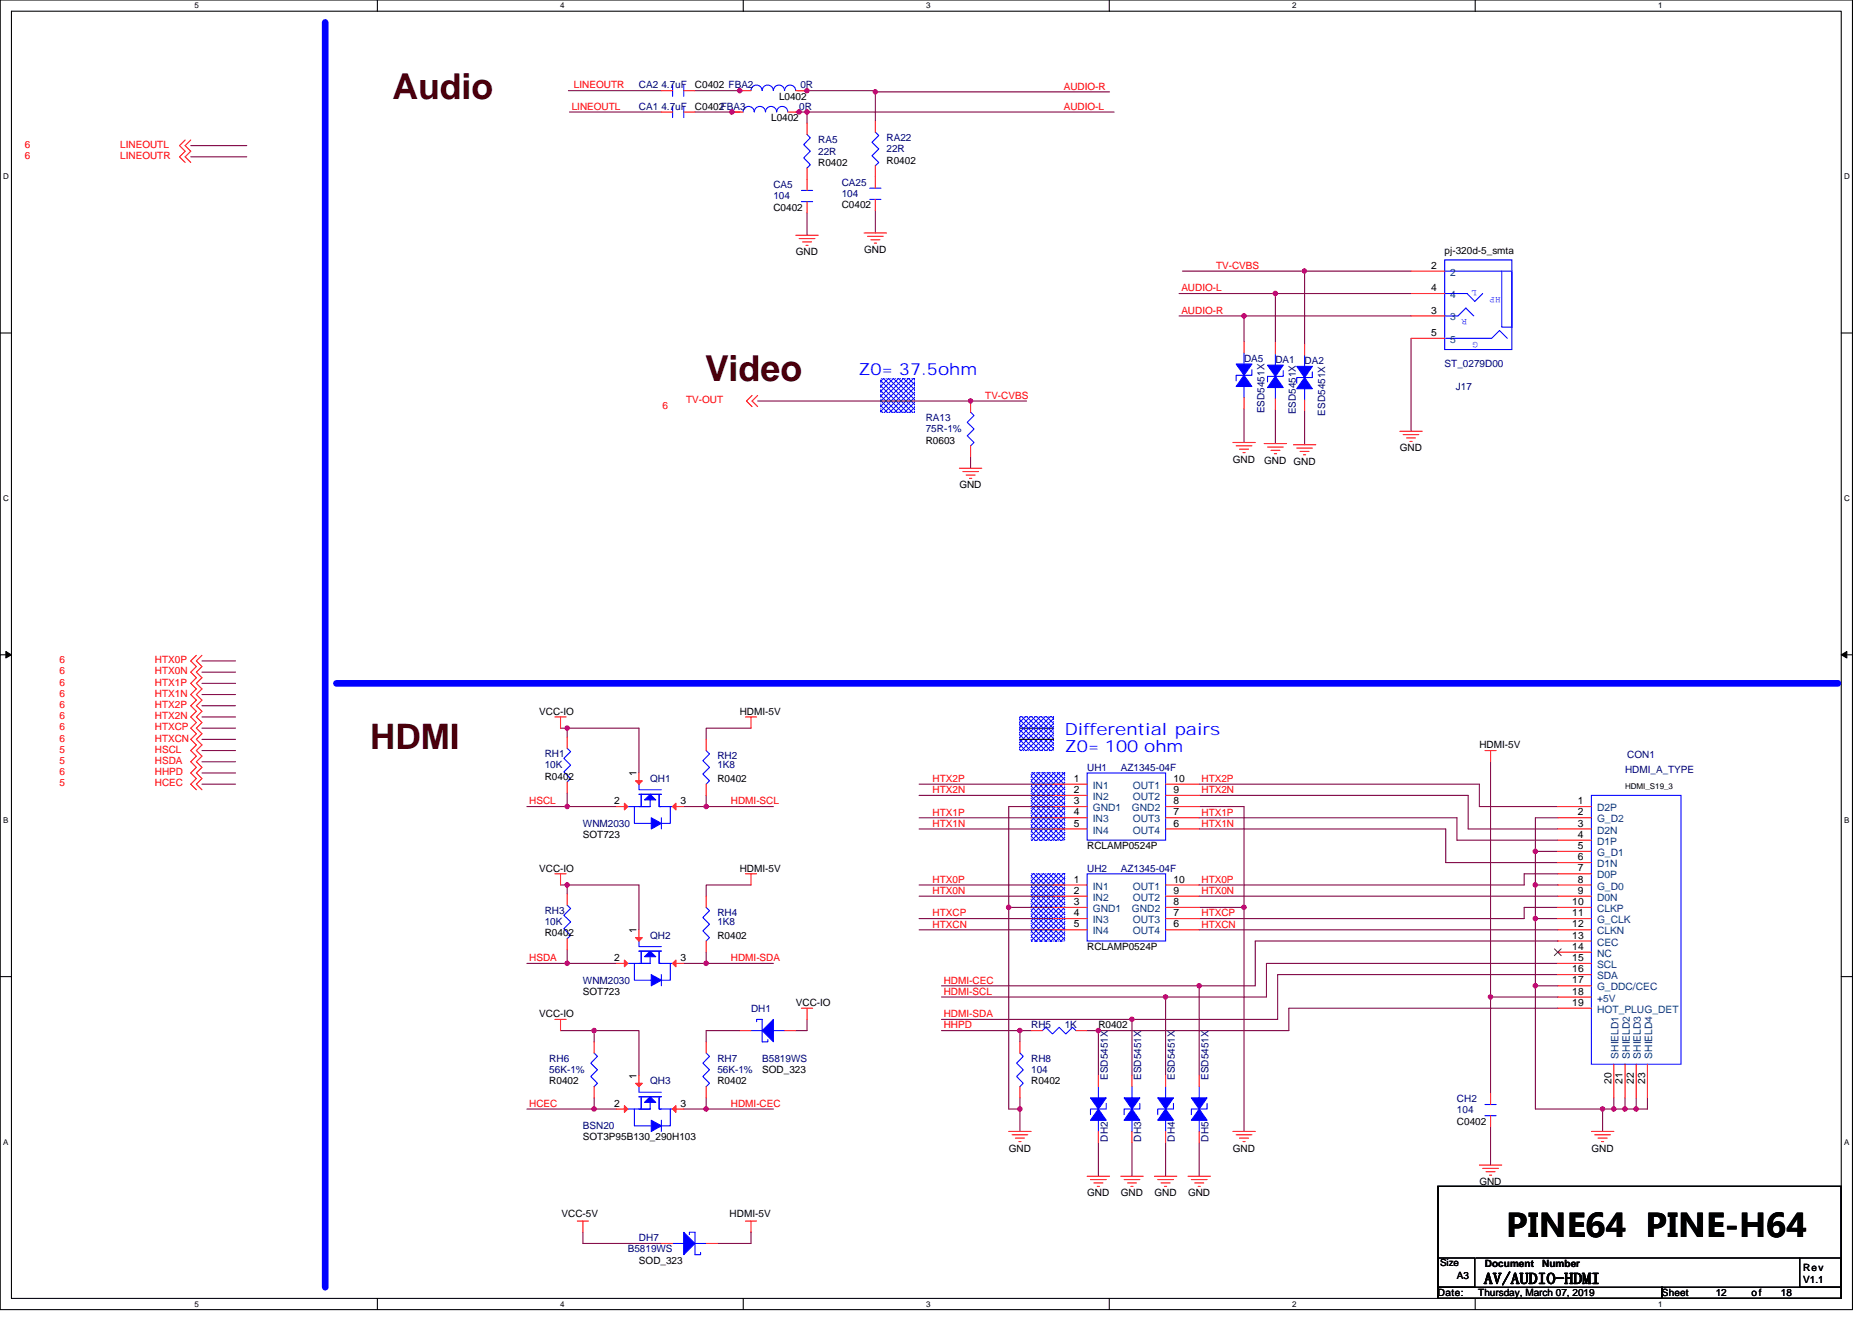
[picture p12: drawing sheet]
<svg xmlns="http://www.w3.org/2000/svg" width="297mm" height="210mm" viewBox="0 0 297 210" stroke-linecap="round" stroke-linejoin="round" font-family="sans-serif">
<path d="M0 0h293.9v207.9h-293.9zM1.8 1.8h290.4v204.3h-290.4z" fill="none" stroke="#000" stroke-width=".17"/>
<g fill="#fff">
<path d="M30.8 .2h.7v1.4h-.7z"/>
<path d="M30.8 206.3h.7v1.4h-.7z"/>
</g>
<path d="M59.9 0v1.8M59.9 206.1v1.8" fill="none" stroke="#000" stroke-width=".17"/>
<g fill="#fff">
<path d="M88.9 .2h.7v1.4h-.7z"/>
<path d="M88.9 206.3h.7v1.4h-.7z"/>
</g>
<path d="M117.9 0v1.8M117.9 206.1v1.8" fill="none" stroke="#000" stroke-width=".17"/>
<g fill="#fff">
<path d="M147 .2h.7v1.4h-.7z"/>
<path d="M147 206.3h.7v1.4h-.7z"/>
</g>
<path d="M176 0v1.8M176 206.1v1.8" fill="none" stroke="#000" stroke-width=".17"/>
<g fill="#fff">
<path d="M205 .2h.7v1.4h-.7z"/>
<path d="M205 206.3h.7v1.4h-.7z"/>
</g>
<path d="M234.1 0v1.8M234.1 206.1v1.8" fill="none" stroke="#000" stroke-width=".17"/>
<g fill="#fff">
<path d="M263.1 .2h.7v1.4h-.7z"/>
<path d="M263.1 206.3h.7v1.4h-.7z"/>
<path d="M.5 27.3h.9v1.4h-.9z"/>
<path d="M292.6 27.3h.9v1.4h-.9z"/>
<path d="M.5 78.4h.9v1.4h-.9z"/>
<path d="M292.6 78.4h.9v1.4h-.9z"/>
</g>
<path d="M0 52.9h1.8M292.2 52.9h1.7" fill="none" stroke="#000" stroke-width=".17"/>
<g fill="#fff">
<path d="M.5 129.5h.8v1.4h-.8z"/>
<path d="M292.6 129.5h.9v1.4h-.9z"/>
</g>
<path d="M0 103.9h1.8M292.2 103.9h1.7" fill="none" stroke="#000" stroke-width=".17"/>
<path d="M.9 103.4l.9 .5-.9 .5zM292.2 103.9l.8-.5v1z" fill="#000" stroke="#000" stroke-width=".16"/>
<g fill="#fff">
<path d="M.5 180.5h.8v1.4h-.8z"/>
<path d="M292.6 180.5h.9v1.4h-.9z"/>
</g>
<path d="M161.8 115.6h5.4M161.8 117.3h5.4M0 155h1.8M292.2 155h1.7M228.2 188.3h64v17.8h-64zM228.2 199.7h5.8v4.6h-5.8zM234.2 199.7h51.4M285.6 199.7h6.6v4.6h-6.6zM228.2 204.3h35.5v1.8h-35.5zM263.7 204.3h28.5v1.8h-28.5z" fill="none" stroke="#000" stroke-width=".17"/>
<path d="M51.6 3.6v200.7M53.4 108.5h238.2" fill="none" stroke="#00f" stroke-width="1.1"/>
<g fill="#00f" stroke="#00f" stroke-width=".17" stroke-dasharray="0 .3">
<path d="M163.6 128h5.3v5.4h-5.3z" fill-rule="evenodd"/>
<path d="M163.6 138.7h5.3v5.3h-5.3z" fill-rule="evenodd"/>
<path d="M163.6 144h5.3v5.4h-5.3z" fill-rule="evenodd"/>
<path d="M163.6 122.7h5.3v5.3h-5.3z" fill-rule="evenodd"/>
<path d="M161.8 113.8h5.4v5.3h-5.4z" fill-rule="evenodd"/>
<path d="M139.8 60.1h5.3v5.3h-5.3z" fill-rule="evenodd"/>
</g>
<g fill="none" stroke="#800040" stroke-width=".17">
<path d="M90.2 14.4h14.7M90.4 17.8h14.5M110.3 17.8h7.1M110.3 14.4h7.4M126.3 17.8h1.8M126.6 14.4h12.3v.2M128.1 17.8v1.8M128.1 17.8h48.7M138.9 14.6h37.2M138.9 14.6v4.6M30.3 23.1h8.9M30.3 24.9h8.9"/>
<path d="M128.1 33.8v3.5M138.9 33.4v3.6M187.1 46.6h15.3M187.1 50.1h10.3M187.6 43h19.4M197.4 50.1h26.5M197.4 50.1v4.1M202.4 46.6v7.8M202.4 46.6h21.5M207 43v11.6M207 43h16.9M223.9 53.7v14.8"/>
<path d="M120.2 63.6h42.7M154 72.5v1.8M197.4 64.9v5.3M202.4 65.1v5.3M207 65.3v5.3M32 104.9h5.4M32 106.7h5.4M32 108.5h5.4M32 110.2h5.4M32 112h5.4M32 113.8h5.4M32 115.6h5.4"/>
<path d="M32 117.3h5.4M32 119.1h5.4M88.9 115.6h1.1v1.4M90 115.6h11.4v7.1M119.2 115.6h-7.1v1.7M32 124.5h5.4M32 120.9h5.4M32 122.7h5.4M83.6 128h6.4M90 125.9v2.1M90 128h7.8M108.5 128h3.6"/>
<path d="M112.1 126.2v1.8M112.1 128h10.6M145.8 129.8h21.4M145.8 124.5h21.4M145.8 126.2h21.4M145.8 131.6h21.4M167.2 128h-7.1v16M190.3 129.8h40.9v3.5h16M190.3 124.5h44.4v3.5h12.5M190.3 131.6h39.1v5.3h17.8M190.3 126.2h42.7v5.4h14.2M190.3 128h7.1v16"/>
<path d="M236.5 120.9v37.3M243.6 135.1h3.6M243.6 135.1v5.4M247.2 129.8h-3.6v5.3M247.2 138.7h-5.4v1.8h-51.5M83.6 152.9h6.4M88.9 140.5h1.1M90 140.5v1.4M90 140.5h11.4v7.1M90 152.9h7.8M90 150.8v2.1M108.5 152.9h3.6"/>
<path d="M112.1 151.1v1.8M112.1 152.9h10.6M119.2 140.5h-7.1v1.7M145.8 142.2h21.4M145.8 147.6h21.4M145.8 140.5h21.4M145.8 145.8h21.4M149.4 156.5h40.9M149.4 158.2h35.6v12.5M160.1 144h7.1M160.1 144v32h1.7M190.3 142.2h56.9"/>
<path d="M190.3 147.6h56.9M190.3 156.5v14.2M190.3 144h7.1M197.4 144v35.6M236.5 158.2h10.7M236.5 158.2v15.3M243.6 156.5v19.5h10.7M243.6 140.5h3.6M243.6 140.5v5.3M243.6 145.8h3.6M243.6 156.5h3.6M243.6 145.8v10.7"/>
<path d="M247.2 154.7h-44.5v7.1h-23.1M247.2 144h-5.4v1.8h-51.5M247.2 152.9h-46.2v5.3h-16M247.2 149.4h-48v7.1h-8.9M83.6 176h10.7M88.9 163.6h5.4v1.8M94.3 176h3.5M94.3 174.2v1.8M94.3 163.6h7.1v7.1M108.5 176h3.6M112.1 176h10.6M112.1 174.2v1.8"/>
<path d="M117.4 163.6h-5.3v1.8M128.1 161.8v1.8h-1.8M149.4 163.6h12.4M149.4 161.8h30.2M161.8 176v3.6M161.8 163.6v1.8M161.8 174.2v1.8M161.8 163.6h1.8M172.5 163.6h1.8M174.3 163.6v7.1M179.6 161.8v8.9M236.5 178.9v6"/>
<path d="M247.2 160h-42.7v3.6h-30.2M254.3 176v3.6M254.3 176h1.8M256.1 176h1.7M256.1 174.2v1.8M257.8 176h1.8M257.8 174.2v1.8M259.6 174.2v1.8M261.4 174.2v1.8h-1.8M92.5 195.6v1.8h12.4M119.2 195.6v1.8h-5.4M174.3 181.4v5.3"/>
<path d="M179.6 181.4v5.3M185 181.4v5.3M190.3 181.4v5.3"/>
</g>
<g fill="#f0f" stroke="#f0f" stroke-width=".17">
<circle cx="243.6" cy="156.5" r=".35"/>
<circle cx="243.6" cy="135.1" r=".35"/>
<circle cx="184.9" cy="158.2" r=".35"/>
<circle cx="243.6" cy="145.8" r=".35"/>
<circle cx="243.6" cy="140.4" r=".35"/>
<circle cx="179.6" cy="161.8" r=".35"/>
<circle cx="236.5" cy="158.2" r=".35"/>
<circle cx="160" cy="144" r=".35"/>
<circle cx="174.3" cy="163.6" r=".35"/>
<circle cx="197.4" cy="144" r=".35"/>
<circle cx="190.3" cy="156.5" r=".35"/>
<circle cx="161.8" cy="163.6" r=".35"/>
<circle cx="161.8" cy="176" r=".35"/>
<circle cx="112" cy="128" r=".35"/>
<circle cx="254.3" cy="176" r=".35"/>
<circle cx="256.1" cy="176" r=".35"/>
<circle cx="259.6" cy="176" r=".35"/>
<circle cx="257.8" cy="176" r=".35"/>
<circle cx="90" cy="128" r=".34"/>
<circle cx="90" cy="115.6" r=".34"/>
<circle cx="90" cy="152.9" r=".34"/>
<circle cx="90" cy="140.4" r=".34"/>
<circle cx="112" cy="152.9" r=".35"/>
<circle cx="94.3" cy="163.6" r=".35"/>
<circle cx="94.3" cy="176" r=".35"/>
<circle cx="112" cy="176" r=".35"/>
<circle cx="128" cy="17.8" r=".35"/>
<circle cx="116.1" cy="17.8" r=".35"/>
<circle cx="126.8" cy="17.8" r=".35"/>
<circle cx="117.4" cy="14.4" r=".35"/>
<circle cx="138.9" cy="14.6" r=".34"/>
<circle cx="128" cy="14.4" r=".35"/>
<circle cx="197.4" cy="50.1" r=".35"/>
<circle cx="202.4" cy="46.6" r=".35"/>
<circle cx="154" cy="63.6" r=".34"/>
<circle cx="207" cy="43" r=".34"/>
</g>
<g fill="none" stroke="#f00" stroke-width=".17">
<path d="M104.9 14.4h1.8M104.9 17.8h1.8M108.5 14.4h1.8M108.5 17.8h1.8M116.1 17.8h1.8M117.4 14.4h1.8M125 17.8h1.8M126.3 14.4h1.8M128.1 19.6v1.7M138.9 19.2v1.8M29.4 22.2l-.9 .9 .9 .9-.9 .9 .9 .9M30.3 22.2l-.9 .9 .9 .9-.9 .9 .9 .9"/>
<path d="M126.3 37.3h3.5M126.8 37.9h2.5M127.3 38.4h1.5M127.9 38.9h.3M128.1 26.7v3.5M128.1 32v1.8M137.1 37h3.6M137.7 37.5h2.4M138.2 38.1h1.4M138.7 38.6h.4M138.9 26.3v3.6M138.9 31.6v1.8"/>
<path d="M197.4 54.2v1.8M202.4 54.4v1.8M207 54.6v1.8M223.9 50.1h5.3M223.9 46.6h5.3M223.9 53.7h5.3M223.9 43h5.3M119.3 62.8l-.9 .8 .9 .9M120.2 62.8l-.9 .8 .9 .9M152.2 74.3h3.6M152.8 74.8h2.5M153.3 75.4h1.4"/>
<path d="M153.8 75.9h.4M154 63.6v1.8M154 70.8v1.7M195.6 70.2h3.6M196.1 70.8h2.5M196.7 71.3h1.4M197.2 71.8h.4M197.4 63.1v1.8M200.6 70.4h3.5M201.1 71h2.5M201.7 71.5h1.4M202.2 72h.4"/>
<path d="M202.4 63.3v1.8M205.2 70.6h3.6M205.8 71.1h2.4M206.3 71.6h1.4M206.8 72.2h.4M207 63.5v1.8M222.1 68.5h3.6M222.6 69h2.5M223.2 69.5h1.4M223.7 70.1h.4M31.2 104l-.9 .9 .9 .9-.9 .9 .9 .9-.9 .9 .9 .8-.9 .9 .9 .9-.9 .9 .9 .9-.9 .9 .9 .9-.9 .9 .9 .9-.9 .8 .9 .9-.9 .9 .9 .9-.9 .9 .9 .9-.9 .9 .9 .9-.9 .9 .9 .8M32 104l-.8 .9 .8 .9-.8 .9 .8 .9-.8 .9 .8 .8-.8 .9 .8 .9-.8 .9 .8 .9-.8 .9 .8 .9-.8 .9 .8 .9-.8 .8 .8 .9-.8 .9 .8 .9-.8 .9 .8 .9-.8 .9 .8 .9-.8 .9 .8 .8"/>
<path d="M88.1 113.8h1.7M88.9 113.8v1.8M90 117v1.8M112.1 117.3v1.8M118.3 113.8h1.8M119.2 113.8v1.8M235.6 119.1h1.8M236.5 119.1v1.8M88.1 138.7h1.7M88.9 138.7v1.8M90 124.1v1.8M97.8 128h1.8"/>
<path d="M101.4 122.7v1.8M106.7 128h1.8M112.1 124.5v1.7M118.3 138.7h1.8M119.2 138.7v1.8M167.2 124.5h5.3M167.2 126.2h5.3M167.2 129.8h5.3M167.2 131.6h5.3M167.2 128h5.3M185 124.5h5.3M185 126.2h5.3"/>
<path d="M185 128h5.3M185 129.8h5.3M185 131.6h5.3M247.2 128h5.3M247.2 129.8h5.3M247.2 131.6h5.3M247.2 133.3h5.3M247.2 135.1h5.3M247.2 136.9h5.3M247.2 138.7h5.3M90 141.9v1.8M90 149v1.8"/>
<path d="M97.8 152.9h1.8M101.4 147.6v1.8M106.7 152.9h1.8M112.1 149.4v1.7M112.1 142.2v1.8M167.2 140.5h5.3M167.2 142.2h5.3M167.2 145.8h5.3M167.2 147.6h5.3M167.2 144h5.3M185 140.5h5.3M185 142.2h5.3"/>
<path d="M185 144h5.3M185 145.8h5.3M185 147.6h5.3M247.2 140.5h5.3M247.2 142.2h5.3M247.2 144h5.3M247.2 145.8h5.3M247.2 147.6h5.3M247.2 149.4h5.3M247.2 151.1h5.3M247.2 152.9h5.3M247.2 154.7h5.3"/>
<path d="M247.2 156.5h5.3M247.2 158.2h5.3M88.1 161.8h1.7M88.9 161.8v1.8M94.3 165.4v1.7M94.3 172.5v1.7M97.8 176h1.8M101.4 170.7v1.8M106.7 176h1.8M112.1 172.5v1.7M112.1 165.4v1.7M117.4 163.6h1.8"/>
<path d="M124.5 163.6h1.8M127.2 160h1.7M128.1 160v1.8M160.1 179.6h3.5M161.8 165.4v1.7M161.8 172.5v1.7M163.6 163.6h1.8M170.7 163.6h1.8M174.3 170.7v1.8M174.3 179.6v1.8M179.6 170.7v1.8M179.6 179.6v1.8"/>
<path d="M185 170.7v1.8M185 179.6v1.8M190.3 170.7v1.8M190.3 179.6v1.8M195.6 179.6h3.6M236.5 173.5v1.8M236.5 177.1v1.8M247.2 160h5.3M252.5 179.6h3.6M256.1 168.9v5.3M257.8 168.9v5.3M259.6 168.9v5.3"/>
<path d="M261.4 168.9v5.3M91.6 193.8h1.8M92.5 193.8v1.8M104.9 197.4h1.8M112.1 197.4h1.7M118.3 193.8h1.8M119.2 193.8v1.8M160.6 180.1h2.5M161.1 180.6h1.5M161.7 181.2h.3M172.5 186.7h3.6M173 187.2h2.5"/>
<path d="M173.6 187.7h1.4M174.1 188.3h.4M177.8 186.7h3.6M178.4 187.2h2.5M178.9 187.7h1.4M179.4 188.3h.4M183.2 186.7h3.5M183.7 187.2h2.5M184.2 187.7h1.5M184.8 188.3h.3M188.5 186.7h3.6M189 187.2h2.5"/>
<path d="M189.6 187.7h1.4M190.1 188.3h.4M196.1 180.1h2.5M196.7 180.6h1.4M197.2 181.2h.4M234.7 184.9h3.6M235.3 185.4h2.5M235.8 186h1.4M236.3 186.5h.4M253 180.1h2.5M253.6 180.6h1.4M254.1 181.2h.4"/>
</g>
<g fill="#00f" stroke="#00f" stroke-width=".17">
<path d="M103.2 174.1l.9 .9h-1.8z" fill-rule="evenodd"/>
<path d="M103.3 177.8l1.6 .9-1.6 .9z" fill-rule="evenodd"/>
<path d="M189 174.2h2.5l-1.2 1.8z" fill-rule="evenodd"/>
<path d="M190.3 176l1.2 1.8h-2.5z" fill-rule="evenodd"/>
<path d="M178.4 174.2h2.5l-1.3 1.8z" fill-rule="evenodd"/>
<path d="M179.6 176l1.3 1.8h-2.5z" fill-rule="evenodd"/>
<path d="M108.5 195.6l1.8 1.8-1.8 1.7z" fill-rule="evenodd"/>
<path d="M202.4 59.7l1.2 1.8h-2.5z" fill-rule="evenodd"/>
<path d="M201.1 58h2.5l-1.2 1.7z" fill-rule="evenodd"/>
<path d="M120.9 163.6l1.8-1.8v3.6z" fill-rule="evenodd"/>
<path d="M197.4 59.6l1.2 1.7h-2.5z" fill-rule="evenodd"/>
<path d="M196.1 57.8h2.5l-1.2 1.8z" fill-rule="evenodd"/>
<path d="M183.7 174.2h2.5l-1.2 1.8z" fill-rule="evenodd"/>
<path d="M185 176l1.2 1.8h-2.5z" fill-rule="evenodd"/>
<path d="M173 174.2h2.5l-1.2 1.8z" fill-rule="evenodd"/>
<path d="M174.3 176l1.2 1.8h-2.5z" fill-rule="evenodd"/>
<path d="M207 59.9l1.2 1.8h-2.4z" fill-rule="evenodd"/>
<path d="M205.8 58.1h2.4l-1.2 1.8z" fill-rule="evenodd"/>
<path d="M103.2 126.1l.9 .9h-1.8z" fill-rule="evenodd"/>
<path d="M103.3 129.8l1.6 .9-1.6 .9z" fill-rule="evenodd"/>
<path d="M103.2 151l.9 .8h-1.8z" fill-rule="evenodd"/>
<path d="M103.3 154.7l1.6 .9-1.6 .9z" fill-rule="evenodd"/>
</g>
<g fill="none" stroke="#00f" stroke-width=".17">
<path d="M106.7 13.5v1.8M106.7 16.9v1.8M108.5 13.5v1.8M108.5 16.9v1.8M117.9 17.8a.89 .89 0 0 1 .9-.9 .89 .89 0 0 1 .9 .9 .89 .89 0 0 1 .9-.9 .89 .89 0 0 1 .9 .9 .88 .88 0 0 1 .9-.9 .88 .88 0 0 1 .8 .9M119.2 14.4a.88 .88 0 0 1 .8-.9 .88 .88 0 0 1 .9 .9M120.9 14.4a.88 .88 0 0 1 .9-.9 .88 .88 0 0 1 .9 .9M122.7 14.4a.89 .89 0 0 1 .9-.9 .89 .89 0 0 1 .9 .9 .88 .88 0 0 1 .9-.9 .88 .88 0 0 1 .9 .9M123.3 17.8a.88 .88 0 0 1 .8-.9 .88 .88 0 0 1 .9 .9M127.2 30.2h1.7M127.2 32h1.7M128.1 21.3l.5 .6-1.1 1 1.1 1.1-1.1 1.1 1.1 1-.5 .6"/>
<path d="M138 29.9h1.8M138 31.6h1.8M138.9 21l.5 .5-1 1.1 1 1-1 1.1 1 1.1-.5 .5M197.4 56v1.8M198.6 58.7v.9h-2.5v.9M202.4 56.2v1.8M203.6 58.8v.9h-2.5v.9M207 56.4v1.7M208.2 59v.9h-2.4v.9M229.2 43h10.7M229.2 41.3h10.7v14.2h-10.7zM229.2 50.1h2.1l1.3-1.2 1.2 1.2"/>
<path d="M229.2 46.6h3.6l1.2 1.2 1.3-1.2M229.4 53.7h7.3l1.2-1.2 1.3 1.2M238.3 43v8.9h1.6v-8.7M154 65.4l.6 .6-1.1 1 1.1 1.1-1.1 1.1 1.1 1-.6 .6M197.4 61.3v1.8M202.4 61.5v1.8M207 61.7v1.8M90 118.8l.5 .5-1 1.1 1 1-1 1.1 1 1.1-.5 .5M112.1 119.1l.5 .6-1.1 1 1.1 1.1-1.1 1.1 1.1 1-.5 .6M100.7 128v2.7h2.6M101.4 124.5v.8h3.5M101.4 126.1h3.5"/>
<path d="M101.7 126.2v1.6M101.7 126.1v1.9M103.2 127v1h-3.6M104.6 126.2v1.8h.3M104.6 126.1v1.9h2.1M104.9 129.8v1.8M106.4 128v2.7h-1.5M172.5 138.7h12.5v10.7h-12.5zM172.5 122.7h12.5v10.6h-12.5zM252.5 126.2h14.2v42.7h-14.2zM90 143.7l.5 .5-1 1.1 1 1-1 1.1 1 1.1-.5 .5M100.7 152.9v2.7h2.6"/>
<path d="M101.4 149.4v.8h3.5M101.4 151h3.5M101.7 151.1v1.6M101.7 151v1.9M103.2 151.8v1.1h-3.6M104.6 151.1v1.8h.3M104.6 151v1.9h2.1M104.9 154.7v1.8M106.4 152.9v2.7h-1.5M112.1 144l.5 .5-1.1 1.1 1.1 1.1-1.1 1 1.1 1.1-.5 .6M94.3 167.1l.5 .6-1.1 1 1.1 1.1-1.1 1.1 1.1 1-.5 .6M100.7 176v2.7h2.6"/>
<path d="M101.4 172.5v.9h3.5M101.4 174.1h3.5M101.7 174.2v1.7M101.7 174.1v1.9M103.2 175v1h-3.6M104.6 174.2v1.8h.3M104.6 174.1v1.9h2.1M104.9 177.8v1.8M106.4 176v2.7h-1.5M112.1 167.1l.5 .6-1.1 1 1.1 1.1-1.1 1.1 1.1 1-.5 .6M119.2 163.6h1.7M120.1 162.2v-.4h.8v3.6h.9v-.4"/>
<path d="M122.7 163.6h1.8M161.8 167.1l.6 .6-1.1 1 1.1 1.1-1.1 1.1 1.1 1-.6 .6M165.4 163.6l.5-.6 1.1 1.1 1.1-1.1 1 1.1 1.1-1.1 .5 .6M174.3 172.5v1.7M174.3 177.8v1.8M175.5 175.1v.9h-2.5v.9M179.6 172.5v1.7M179.6 177.8v1.8M180.9 175.1v.9h-2.5v.9M185 172.5v1.7M185 177.8v1.8M186.2 175.1v.9h-2.5v.9"/>
<path d="M190.3 172.5v1.7M190.3 177.8v1.8M191.5 175.1v.9h-2.5v.9M235.6 175.3h1.8M235.6 177.1h1.8M106.7 197.4h1.8M109.4 195.9v-.3h.9v3.5h.9v-.3M110.3 197.4h1.8"/>
</g>
<g fill="#f00" stroke="#f00" stroke-width=".17">
<path d="M100.9 171.9h1l-.5 .6z"/>
<path d="M106.7 176l.5-.5v1.1z"/>
<path d="M99.1 175.5l.5 .5-.5 .6z"/>
<path d="M100.9 123.9h1l-.5 .6z"/>
<path d="M106.7 128l.5-.5v1z"/>
<path d="M99.1 127.5l.5 .5-.5 .5z"/>
<path d="M100.9 148.8h1l-.5 .6z"/>
<path d="M106.7 152.9l.5-.5v1z"/>
<path d="M99.1 152.4l.5 .5-.5 .5z"/>
</g>
<path d="M246.7 150.6l1 1.1M247.7 150.6l-1.1 1.1" fill="none" stroke="#804000" stroke-width=".16"/>
<g font-size="5.7" fill="#400000">
<text x="62.3" y="15.8">Audio</text>
<text x="111.9" y="60.4">Video</text>
</g>
<text font-size="5.6" fill="#400000" x="58.7" y="118.8">HDMI</text>
<text font-size="5.1" x="239" y="196.4">PINE64 PINE-H64</text>
<g font-size="2.7" fill="#00f">
<text x="136.2" y="59.5">Z0= 37.5ohm</text>
<text x="168.9" y="116.7">Differential pairs</text>
<text x="168.9" y="119.4">Z0= 100 ohm</text>
</g>
<text font-size="2.5" x="235.5" y="203.8">AV/AUDIO-HDMI</text>
<g font-size="1.6" fill="#f00">
<text x="90.7" y="17.4">LINEOUTL</text>
<text x="91.1" y="14">LINEOUTR</text>
<text x="168.8" y="17.4">AUDIO-L</text>
<text x="168.8" y="14.2">AUDIO-R</text>
<text x="4" y="23.5">6</text>
<text x="19.1" y="23.5">LINEOUTL</text>
<text x="4" y="25.3">6</text>
<text x="19.1" y="25.3">LINEOUTR</text>
<text x="187.4" y="46.2">AUDIO-L</text>
<text x="193" y="42.7">TV-CVBS</text>
<text x="187.4" y="49.8">AUDIO-R</text>
<text x="105.1" y="64.9">6</text>
<text x="108.9" y="64">TV-OUT</text>
<text x="156.3" y="63.3">TV-CVBS</text>
<text x="9.5" y="105.3">6</text>
<text x="9.5" y="107">6</text>
<text x="24.6" y="105.3">HTX0P</text>
<text x="24.6" y="107">HTX0N</text>
<text x="9.5" y="108.8">6</text>
<text x="9.5" y="110.6">6</text>
<text x="9.5" y="112.4">6</text>
<text x="24.6" y="108.8">HTX1P</text>
<text x="24.6" y="110.6">HTX1N</text>
<text x="24.6" y="112.4">HTX2P</text>
<text x="9.5" y="114.2">6</text>
<text x="9.5" y="115.9">6</text>
<text x="9.5" y="117.7">6</text>
<text x="9.5" y="119.5">5</text>
<text x="24.6" y="114.2">HTX2N</text>
<text x="24.6" y="115.9">HTXCP</text>
<text x="24.6" y="117.7">HTXCN</text>
<text x="24.6" y="119.5">HSCL</text>
<text x="9.5" y="123">6</text>
<text x="9.5" y="121.3">5</text>
<text x="9.5" y="124.8">5</text>
<text x="24.6" y="123">HHPD</text>
<text x="24.6" y="121.3">HSDA</text>
<text x="24.6" y="124.8">HCEC</text>
<text x="148" y="124.1">HTX2P</text>
<text x="148" y="125.9">HTX2N</text>
<text x="190.6" y="124.1">HTX2P</text>
<text x="190.6" y="125.9">HTX2N</text>
<text x="84" y="127.7">HSCL</text>
<text x="116" y="127.7">HDMI-SCL</text>
<text x="148" y="129.4">HTX1P</text>
<text x="148" y="131.2">HTX1N</text>
<text x="190.6" y="131.2">HTX1N</text>
<text x="190.6" y="129.4">HTX1P</text>
<text x="148" y="141.9">HTX0N</text>
<text x="148" y="140.1">HTX0P</text>
<text x="190.6" y="141.9">HTX0N</text>
<text x="190.6" y="140.1">HTX0P</text>
<text x="148" y="147.2">HTXCN</text>
<text x="148" y="145.4">HTXCP</text>
<text x="190.6" y="147.2">HTXCN</text>
<text x="190.6" y="145.4">HTXCP</text>
<text x="84" y="152.5">HSDA</text>
<text x="116" y="152.5">HDMI-SDA</text>
<text x="149.8" y="156.1">HDMI-CEC</text>
<text x="149.8" y="161.4">HDMI-SDA</text>
<text x="149.8" y="157.9">HDMI-SCL</text>
<text x="149.8" y="163.2">HHPD</text>
<text x="84" y="175.7">HCEC</text>
<text x="116" y="175.7">HDMI-CEC</text>
</g>
<g font-size="1.6" fill="#000080">
<text x="101.4" y="14">CA2 4.7uF</text>
<text x="101.4" y="17.4">CA1 4.7uF</text>
<text x="126.8" y="17.4">0R</text>
<text x="127" y="14">0R</text>
<text x="129.8" y="22.8">RA5</text>
<text x="140.7" y="22.4">RA22</text>
<text x="122.7" y="29.9">CA5</text>
<text x="129.8" y="24.5">22R</text>
<text x="133.6" y="29.5">CA25</text>
<text x="140.7" y="24.2">22R</text>
<text x="122.7" y="31.6">104</text>
<text x="133.6" y="31.3">104</text>
<text x="197.4" y="57.4">DA5</text>
<text x="202.4" y="57.6">DA1</text>
<text x="207" y="57.8">DA2</text>
<text x="229.2" y="58.3">ST_0279D00</text>
<text x="200.7" y="65.6" transform="rotate(-90 200.7 65.6)">ESD5451X</text>
<text x="205.6" y="65.8" transform="rotate(-90 205.6 65.8)">ESD5451X</text>
<text x="210.3" y="66" transform="rotate(-90 210.3 66)">ESD5451X</text>
<text x="231" y="61.9">J17</text>
<text x="146.9" y="66.8">RA13</text>
<text x="146.9" y="68.6">75R-1%</text>
<text x="86.4" y="120.2">RH1</text>
<text x="86.4" y="122">10K</text>
<text x="103.2" y="124.1">QH1</text>
<text x="113.8" y="120.5">RH2</text>
<text x="113.8" y="122">1K8</text>
<text x="172.5" y="122.3">UH1</text>
<text x="177.8" y="122.3">AZ1345-04F</text>
<text x="257.8" y="122.7">HDMI_A_TYPE</text>
<text x="258.2" y="120.4">CON1</text>
<text x="92.5" y="131.2">WNM2030</text>
<text x="172.5" y="138.3">UH2</text>
<text x="177.8" y="138.3">AZ1345-04F</text>
<text x="86.4" y="145.1">RH3</text>
<text x="86.4" y="146.9">10K</text>
<text x="103.2" y="149">QH2</text>
<text x="113.8" y="145.4">RH4</text>
<text x="113.8" y="146.9">1K8</text>
<text x="92.5" y="156.1">WNM2030</text>
<text x="119.2" y="160.5">DH1</text>
<text x="163.6" y="163.2">RH5</text>
<text x="168.9" y="163.2">1K</text>
<text x="87.2" y="168.6">RH6</text>
<text x="87.2" y="170.3">56K-1%</text>
<text x="103.2" y="172.1">QH3</text>
<text x="113.8" y="168.6">RH7</text>
<text x="113.8" y="170.3">56K-1%</text>
<text x="120.9" y="168.6">B5819WS</text>
<text x="163.6" y="168.6">RH8</text>
<text x="163.6" y="170.3">104</text>
<text x="175.8" y="171.4" transform="rotate(-90 175.8 171.4)">ESD5451X</text>
<text x="181.1" y="171.4" transform="rotate(-90 181.1 171.4)">ESD5451X</text>
<text x="186.4" y="171.4" transform="rotate(-90 186.4 171.4)">ESD5451X</text>
<text x="191.8" y="171.4" transform="rotate(-90 191.8 171.4)">ESD5451X</text>
<text x="92.5" y="179.2">BSN20</text>
<text x="231.2" y="174.9">CH2</text>
<text x="231.2" y="176.7">104</text>
<text x="175.8" y="181.2" transform="rotate(-90 175.8 181.2)">DH2</text>
<text x="181.1" y="181.2" transform="rotate(-90 181.1 181.2)">DH3</text>
<text x="186.4" y="181.2" transform="rotate(-90 186.4 181.2)">DH4</text>
<text x="191.8" y="181.2" transform="rotate(-90 191.8 181.2)">DH5</text>
<text x="101.4" y="197">DH7</text>
<text x="99.6" y="198.8">B5819WS</text>
</g>
<g font-size="1.6">
<text x="110.3" y="14">C0402 FBA2</text>
<text x="110.3" y="17.4">C0402FBA3</text>
<text x="123.6" y="15.8">L0402</text>
<text x="122.4" y="19.2">L0402</text>
<text x="129.8" y="26.3">R0402</text>
<text x="140.7" y="26">R0402</text>
<text x="122.7" y="33.4">C0402</text>
<text x="133.6" y="33.1">C0402</text>
<text x="126.3" y="40.5">GND</text>
<text x="137.1" y="40.2">GND</text>
<text x="229.2" y="40.4">pj-320d-5_smta</text>
<text x="227.1" y="46.2">4</text>
<text x="227.1" y="42.7">2</text>
<text x="227.1" y="49.8">3</text>
<text x="227.1" y="53.3">5</text>
<text x="146.9" y="70.4">R0603</text>
<text x="222.1" y="71.6">GND</text>
<text x="152.2" y="77.5">GND</text>
<text x="195.6" y="73.4">GND</text>
<text x="200.6" y="73.6">GND</text>
<text x="205.2" y="73.8">GND</text>
<text x="85.6" y="113.4">VCC-IO</text>
<text x="117.4" y="113.4">HDMI-5V</text>
<text x="234.7" y="118.8">HDMI-5V</text>
<text x="86.4" y="123.7">R0402</text>
<text x="101" y="123.2" transform="rotate(-90 101 123.2)">1</text>
<text x="113.8" y="124.1">R0402</text>
<text x="170.4" y="124.1">1</text>
<text x="170.4" y="125.9">2</text>
<text x="186.2" y="124.1">10</text>
<text x="186.2" y="125.9">9</text>
<text x="97.5" y="127.6">2</text>
<text x="108" y="127.6">3</text>
<text x="170.4" y="129.4">4</text>
<text x="170.4" y="131.2">5</text>
<text x="170.4" y="127.6">3</text>
<text x="186.2" y="127.6">8</text>
<text x="186.2" y="129.4">7</text>
<text x="186.2" y="131.2">6</text>
<text x="250.4" y="127.6">1</text>
<text x="250.4" y="129.4">2</text>
<text x="250.4" y="131.2">3</text>
<text x="92.5" y="133">SOT723</text>
<text x="172.5" y="134.8">RCLAMP0524P</text>
<text x="250.4" y="133">4</text>
<text x="250.4" y="134.7">5</text>
<text x="250.4" y="136.5">6</text>
<text x="85.6" y="138.3">VCC-IO</text>
<text x="117.4" y="138.3">HDMI-5V</text>
<text x="170.4" y="140.1">1</text>
<text x="170.4" y="141.9">2</text>
<text x="170.4" y="143.6">3</text>
<text x="186.2" y="143.6">8</text>
<text x="186.2" y="140.1">10</text>
<text x="186.2" y="141.9">9</text>
<text x="249.5" y="143.6">10</text>
<text x="250.4" y="138.3">7</text>
<text x="250.4" y="140.1">8</text>
<text x="250.4" y="141.9">9</text>
<text x="86.4" y="148.6">R0402</text>
<text x="101" y="148.1" transform="rotate(-90 101 148.1)">1</text>
<text x="113.8" y="149">R0402</text>
<text x="170.4" y="145.4">4</text>
<text x="170.4" y="147.2">5</text>
<text x="186.2" y="145.4">7</text>
<text x="186.2" y="147.2">6</text>
<text x="249.5" y="145.4">11</text>
<text x="249.5" y="147.2">12</text>
<text x="249.5" y="149">13</text>
<text x="97.5" y="152.5">2</text>
<text x="108" y="152.5">3</text>
<text x="172.5" y="150.8">RCLAMP0524P</text>
<text x="249.5" y="150.7">14</text>
<text x="249.5" y="152.5">15</text>
<text x="249.5" y="154.3">16</text>
<text x="85.6" y="161.4">VCC-IO</text>
<text x="92.5" y="157.9">SOT723</text>
<text x="126.3" y="159.7">VCC-IO</text>
<text x="249.5" y="156.1">17</text>
<text x="249.5" y="157.9">18</text>
<text x="249.5" y="159.6">19</text>
<text x="174.3" y="163.2">R0402</text>
<text x="87.2" y="172.1">R0402</text>
<text x="101" y="171.2" transform="rotate(-90 101 171.2)">1</text>
<text x="113.8" y="172.1">R0402</text>
<text x="120.9" y="170.3">SOD_323</text>
<text x="163.6" y="172.1">R0402</text>
<text x="255.7" y="172" transform="rotate(-90 255.7 172)">20</text>
<text x="257.5" y="172" transform="rotate(-90 257.5 172)">21</text>
<text x="259.2" y="172" transform="rotate(-90 259.2 172)">22</text>
<text x="261" y="172" transform="rotate(-90 261 172)">23</text>
<text x="97.5" y="175.6">2</text>
<text x="108" y="175.6">3</text>
<text x="231.2" y="178.5">C0402</text>
<text x="92.5" y="181">SOT3P95B130_290H103</text>
<text x="160.1" y="182.8">GND</text>
<text x="195.6" y="182.8">GND</text>
<text x="252.5" y="182.8">GND</text>
<text x="172.5" y="189.9">GND</text>
<text x="177.8" y="189.9">GND</text>
<text x="183.2" y="189.9">GND</text>
<text x="188.5" y="189.9">GND</text>
<text x="234.7" y="188.1">GND</text>
<text x="89.1" y="193.1">VCC-5V</text>
<text x="115.8" y="193.1">HDMI-5V</text>
<text x="101.4" y="200.6">SOD_323</text>
<text x="228.5" y="200.9">Size</text>
<text x="231.2" y="203.1">A3</text>
<text x="235.6" y="201.1">Document</text>
<text x="244.7" y="201.1">Number</text>
<text x="286.1" y="201.8">Rev</text>
<text x="286.1" y="203.6">V1.1</text>
<text x="228.2" y="205.7">Date:</text>
<text x="234.6" y="205.7">Thursday, March 07, 2019</text>
<text x="263.7" y="205.7">Sheet</text>
<text x="272.2" y="205.7">12</text>
<text x="277.9" y="205.7">of</text>
<text x="282.6" y="205.7">18</text>
</g>
<g font-size="1.6" fill="#004080">
<text x="230.1" y="47.3">4</text>
<text x="230.1" y="43.8">2</text>
<text x="230.1" y="50.9">3</text>
<text x="230.1" y="54.4">5</text>
<text x="173.4" y="125.2">IN1</text>
<text x="179.8" y="125.2">OUT1</text>
<text x="173.4" y="127">IN2</text>
<text x="173.4" y="130.5">IN3</text>
<text x="173.4" y="128.7">GND1</text>
<text x="179.6" y="128.7">GND2</text>
<text x="179.8" y="127">OUT2</text>
<text x="179.8" y="130.5">OUT3</text>
<text x="253.4" y="128.7">D2P</text>
<text x="253.4" y="130.5">G_D2</text>
<text x="173.4" y="132.3">IN4</text>
<text x="179.8" y="132.3">OUT4</text>
<text x="253.4" y="132.3">D2N</text>
<text x="253.4" y="134.1">D1P</text>
<text x="253.4" y="135.8">G_D1</text>
<text x="253.4" y="137.6">D1N</text>
<text x="173.4" y="141.2">IN1</text>
<text x="173.4" y="143">IN2</text>
<text x="179.8" y="141.2">OUT1</text>
<text x="179.8" y="143">OUT2</text>
<text x="253.4" y="139.4">D0P</text>
<text x="253.4" y="141.2">G_D0</text>
<text x="253.4" y="143">D0N</text>
<text x="173.4" y="146.5">IN3</text>
<text x="173.4" y="148.3">IN4</text>
<text x="173.4" y="144.7">GND1</text>
<text x="179.6" y="144.7">GND2</text>
<text x="179.8" y="146.5">OUT3</text>
<text x="179.8" y="148.3">OUT4</text>
<text x="253.4" y="144.7">CLKP</text>
<text x="253.4" y="146.5">G_CLK</text>
<text x="253.4" y="148.3">CLKN</text>
<text x="253.4" y="150.1">CEC</text>
<text x="253.4" y="151.8">NC</text>
<text x="253.4" y="153.6">SCL</text>
<text x="253.4" y="155.4">SDA</text>
<text x="253.4" y="157.2">G_DDC/CEC</text>
<text x="253.4" y="159">+5V</text>
<text x="253.4" y="160.7">HOT_PLUG_DET</text>
<text x="256.8" y="168" transform="rotate(-90 256.8 168)">SHIELD1</text>
<text x="258.6" y="168" transform="rotate(-90 258.6 168)">SHIELD2</text>
<text x="260.4" y="168" transform="rotate(-90 260.4 168)">SHIELD3</text>
<text x="262.1" y="168" transform="rotate(-90 262.1 168)">SHIELD4</text>
</g>
<g font-size="1.5" fill="#00f">
<text x="234.4" y="46.1" transform="rotate(180 234.4 46.1)">L</text>
<text x="238.1" y="47.1" transform="rotate(180 238.1 47.1)">HP</text>
<text x="232.8" y="50.7" transform="rotate(180 232.8 50.7)">R</text>
<text x="234.6" y="54.3" transform="rotate(180 234.6 54.3)">G</text>
</g>
<g font-size="1.3">
<text x="30.8" y="1.3">5</text>
<text x="88.9" y="1.3">4</text>
<text x="147" y="1.3">3</text>
<text x="205" y="1.3">2</text>
<text x="263.1" y="1.3">1</text>
<text x=".5" y="28.4">D</text>
<text x="292.6" y="28.4">D</text>
<text x=".5" y="79.5">C</text>
<text x="292.6" y="79.5">C</text>
<text x="257.8" y="125.2">HDMI_S19_3</text>
<text x=".5" y="130.6">B</text>
<text x="292.6" y="130.6">B</text>
<text x=".5" y="181.7">A</text>
<text x="292.6" y="181.7">A</text>
<text x="30.8" y="207.4">5</text>
<text x="88.9" y="207.4">4</text>
<text x="147" y="207.4">3</text>
<text x="205" y="207.4">2</text>
<text x="263.1" y="207.4">1</text>
</g>
</svg>
